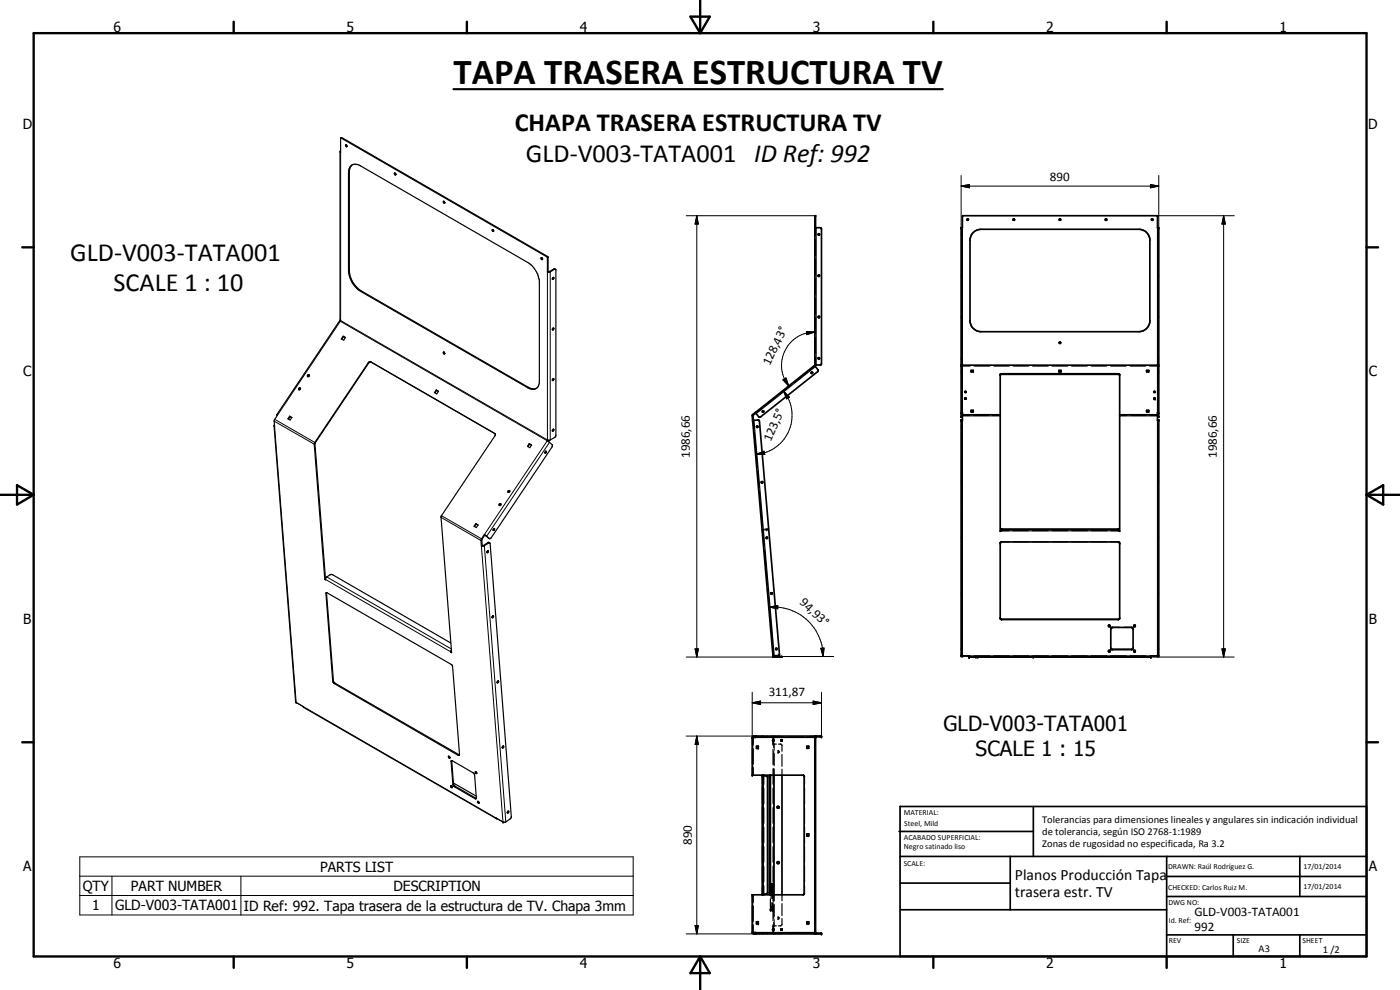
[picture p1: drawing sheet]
<svg xmlns="http://www.w3.org/2000/svg" width="420mm" height="297mm" viewBox="0 0 420 297" stroke-linecap="round" stroke-linejoin="round" font-family="sans-serif">
<g fill="#000">
<circle cx="244.5" cy="68.3" r=".25"/>
<circle cx="288.4" cy="68.3" r=".25"/>
<circle cx="347.8" cy="68.3" r=".25"/>
<circle cx="244.5" cy="109.5" r=".25"/>
<circle cx="288.4" cy="109.5" r=".25"/>
<circle cx="288.7" cy="109.9" r=".18"/>
<circle cx="346.6" cy="119.8" r=".18"/>
<circle cx="347.5" cy="109.9" r=".18"/>
<circle cx="347.8" cy="109.5" r=".25"/>
<circle cx="225.9" cy="126.2" r=".25"/>
<circle cx="288.4" cy="126.1" r=".25"/>
<circle cx="347.5" cy="126.1" r=".25"/>
<circle cx="347.8" cy="126.1" r=".25"/>
<circle cx="228.9" cy="159.2" r=".18"/>
<circle cx="230.1" cy="158.7" r=".18"/>
<circle cx="230.1" cy="159" r=".18"/>
<circle cx="300.4" cy="158.7" r=".25"/>
<circle cx="300.4" cy="159" r=".18"/>
<circle cx="300.6" cy="158.9" r=".18"/>
<circle cx="335.6" cy="158.9" r=".18"/>
<circle cx="335.8" cy="158.7" r=".25"/>
<circle cx="335.8" cy="159" r=".18"/>
<circle cx="300.2" cy="163" r=".18"/>
<circle cx="336" cy="163" r=".18"/>
<circle cx="232" cy="196.8" r=".25"/>
<circle cx="288.4" cy="196.8" r=".25"/>
<circle cx="288.8" cy="196.8" r=".25"/>
<circle cx="290.9" cy="197" r=".18"/>
<circle cx="290.9" cy="197.1" r=".25"/>
<circle cx="291.1" cy="197" r=".18"/>
<circle cx="292.9" cy="197" r=".18"/>
<circle cx="292.9" cy="197.1" r=".25"/>
<circle cx="293.4" cy="197" r=".18"/>
<circle cx="293.4" cy="197.1" r=".25"/>
<circle cx="300.6" cy="185.8" r=".18"/>
<circle cx="310.1" cy="197.1" r=".25"/>
<circle cx="310.1" cy="197" r=".18"/>
<circle cx="332.7" cy="195.3" r=".18"/>
<circle cx="332.7" cy="187.7" r=".18"/>
<circle cx="332.8" cy="187.6" r=".18"/>
<circle cx="332.8" cy="195.2" r=".18"/>
<circle cx="333" cy="195.2" r=".18"/>
<circle cx="333" cy="187.6" r=".18"/>
<circle cx="333.1" cy="195.3" r=".18"/>
<circle cx="333.1" cy="187.7" r=".18"/>
<circle cx="333.4" cy="188.6" r=".18"/>
<circle cx="333.8" cy="194.9" r=".18"/>
<circle cx="335.6" cy="185.8" r=".18"/>
<circle cx="339.6" cy="194.9" r=".18"/>
<circle cx="340.1" cy="188.6" r=".18"/>
<circle cx="340.3" cy="195.3" r=".18"/>
<circle cx="340.3" cy="187.7" r=".18"/>
<circle cx="340.4" cy="187.6" r=".18"/>
<circle cx="340.4" cy="195.2" r=".18"/>
<circle cx="340.7" cy="195.3" r=".18"/>
<circle cx="340.7" cy="187.7" r=".18"/>
<circle cx="345.1" cy="197" r=".18"/>
<circle cx="345.4" cy="197.1" r=".25"/>
<circle cx="347.4" cy="196.8" r=".25"/>
<circle cx="347.5" cy="196.8" r=".18"/>
<circle cx="347.8" cy="196.8" r=".25"/>
<circle cx="88.9" cy="210.8" r=".18"/>
<circle cx="225.8" cy="232.6" r=".25"/>
<circle cx="225.8" cy="221.3" r=".25"/>
<circle cx="227.5" cy="224.5" r=".18"/>
<circle cx="227.5" cy="223.9" r=".18"/>
<circle cx="228.8" cy="232.8" r=".25"/>
<circle cx="232.2" cy="223.3" r=".18"/>
<circle cx="232.3" cy="221.1" r=".18"/>
<circle cx="244.5" cy="221.3" r=".25"/>
<circle cx="244.8" cy="221.3" r=".25"/>
<circle cx="246.5" cy="220.9" r=".25"/>
<circle cx="246.5" cy="221.1" r=".25"/>
<circle cx="150.9" cy="246.6" r=".18"/>
<circle cx="225.8" cy="268.5" r=".25"/>
<circle cx="225.8" cy="279.8" r=".25"/>
<circle cx="227.5" cy="276.6" r=".18"/>
<circle cx="227.5" cy="277.2" r=".18"/>
<circle cx="228.8" cy="268.3" r=".25"/>
<circle cx="229" cy="268.2" r=".18"/>
<circle cx="231.2" cy="273.1" r=".18"/>
<circle cx="231.2" cy="266.1" r=".18"/>
<circle cx="231.4" cy="273.1" r=".18"/>
<circle cx="231.5" cy="265.8" r=".25"/>
<circle cx="231.8" cy="273.1" r=".18"/>
<circle cx="232" cy="265.8" r=".25"/>
<circle cx="232.1" cy="273.1" r=".18"/>
<circle cx="232.2" cy="277.8" r=".18"/>
<circle cx="232.3" cy="280" r=".18"/>
<circle cx="244.5" cy="279.8" r=".25"/>
<circle cx="244.8" cy="279.8" r=".25"/>
<circle cx="246.5" cy="280" r=".25"/>
<circle cx="246.5" cy="280.2" r=".25"/>
</g>
<g fill="none" stroke="#000" stroke-width=".35">
<path d="M102.1 45.6l.1 .1 .2-4.3 61.8 35.7 .1 4.5M102.2 45.3l-.1 .1v50.6l.1 .2-.1 .2-.2-.1-18.9 28.2M102.3 41.4l.3-.1 61.8 35.7M103.9 43.5l.3 .4M103.9 43.5l-.2 .2 .3 .3 .2-.1M105.5 49.6l-.7 1.6v30.3a7.8 7.8 0 0 0 3.6 5.7l50.2 29 1.5 .5 .6-.1M105.5 49.6l-.7 1-.2 1.2v29.4a7.9 7.9 0 0 0 3.6 6.2l50.2 28.9 1.4 .5 .9-.2M105.5 49.6a2.48 2.48 0 0 1 2.7 .1l50.2 29a7.8 7.8 0 0 1 3.4 5.2l.1 30.8-.5 1.4-.7 .5M105.7 49.4l-.2 .2M118.6 51.9l.2 .5M118.6 51.9l-.2 .1v.4h.4M133.3 60.4l.2 .4"/>
<path d="M133.3 60.4l-.3 .3 .3 .3 .2-.2M147.9 68.9l.3 .4M147.9 68.9l-.2 .1 .1 .3h.4M162.6 77.3l.2 .5M162.6 77.3l-.2 .3 .2 .3 .2-.1M164.4 77h.1M164.4 77l.1 4.4M244.5 64.9h.3M244.5 68.8h.3M244.5 66.1h.3M244.5 65.7h.3M244.8 68.3v2.4"/>
<path d="M244.8 71.9v4.7M244.8 77.8v4.7M244.9 68.3v41.2M288.4 70.1h.1M288.4 70.5h.1M288.6 70.1h.1M288.6 70.5h.1M288.6 68.3v2.4M288.6 71.9v4.7M288.6 77.8v4.7M288.8 68.3v41.2h58.6v-41.2M347.5 68.3v2.4"/>
<path d="M347.5 71.9v4.7M347.5 77.8v4.7M347.5 70.1h.3M347.5 70.5h.3M164.3 81.6l.7 .1 1.4-.9 .4 .1v49.8l-.2 .5-1.6 .9h-.5M164.5 81.4l-.2 .2M165.9 98.6l.3-.1a.33 .33 0 0 1-.1 .4 .33 .33 0 0 1-.3 0zM165.9 83.3l.3 .1-.2 .4h-.2zM166 83.2l-.2 .5M166 98.4l-.2 .4M166.7 80.8l-.3-.2-1.7 .9-.2-.1M244.5 99.5h.3"/>
<path d="M244.8 83.6v4.7M244.8 89.5v4.7M244.8 95.4v4.7M288.4 94.9h.1M288.4 95.3h.1M288.4 82.5h.1M288.4 82.9h.1M288.6 95.3v4.8M288.6 94.9h.1M288.6 82.5h.1M288.6 82.9h.1M288.6 83.6v4.7"/>
<path d="M288.6 89.5v4.7M347.5 83.6v4.7M347.5 89.5v4.7M347.5 94.9h.3M347.5 82.5h.3M347.5 82.9h.3M347.8 95.3l-.3 .1v4.7M89.7 116.5l.4-.1v.4a.27 .27 0 0 1-.4 .1 .27 .27 0 0 1 0-.4zM90.2 116.5l-.5 .2v.3M92.8 112.5l-.2-.1-.3 .2 .1 .4M92.8 112.5l-.1 .4-.3 .1M92.8 112.5l-.3 .1-.1 .4"/>
<path d="M103 100.9l-.6 .8 .8 .4 .5-.8M103 100.9l.7 .4M103 100.9l.1 .1M103.1 101l.6 .3M103.1 101l-.5 .8M111.4 108.7h-.5l-.3 .2-16.1 24.2 3.2 40.6-.2 .2M130.9 117l.7 .4-.5 .8-.7-.4zM130.9 117l.2 .1M131.1 117.1l.5 .3M131.1 117.1l-.6 .8M133 105.7h.3l.2 .5h-.3zM133.3 105.7l.2 .4"/>
<path d="M165.9 113.7l.2-.1a.33 .33 0 0 1 .1 .4 .33 .33 0 0 1-.4 .1zM166 113.6l-.2 .4M231.8 119.7h.1M231.9 119.8h.1M232.2 119.4l.1 .1M233 119l-3.5 2.8M234.3 117.7l.2 .2M234.7 117.4l.1 .2M237.5 115.5l-3.6 2.8M241.3 112.1l.1 .1M241.4 112.3h.1M241.9 111.9l-3.5 2.9"/>
<path d="M242.1 111.5h.1M242.3 111.6v.1M244.5 103h.3M244.5 102.6h.3M244.6 109.9l-1.8 1.4-.2-.2M244.7 110l-17.8 14.1M244.8 101.3v4.7M244.8 107.2v2.3M288.4 111.6h.1M288.4 107.3h.1M288.4 107.7h.1M288.4 112.1h.1"/>
<path d="M288.6 111.6h.1M288.6 107.3h.1M288.6 107.7h.1M288.6 112.1h.1M288.6 101.3v4.7M288.6 107.2v2.3M288.6 114.2v5.7M288.7 109.9l-.1 2.9M288.7 109.9h.1M289.5 117.6l.1 .3M289.5 119.5l.1 .3M289.5 117.6v.1"/>
<path d="M289.6 119.6l-.1 .1M289.6 119.8h.1M289.9 117.6l.1 .1M289.9 119.6l.1 .1M290 117.7l-.2 .2M290 117.6v.1M290 119.5v.2M290 119.7l-.2 .1M291.5 111.7h.2M291.5 111.5h.1M291.5 111.6v.1M291.9 111.7h.2"/>
<path d="M292.1 111.5h.1M292.1 111.6v.1M300.6 112.1v.2M317.8 111.7h.2M317.8 111.5h.1M317.8 111.6v.1M318.2 111.7h.2M318.4 111.5h.1M318.4 111.6v.1M335.6 112.1v.2M344.1 111.7h.2M344.1 111.5h.1"/>
<path d="M344.1 111.6v.1M344.5 111.7h.3M344.8 111.5h.1M344.8 111.6v.1M346.2 117.7l.2 .2M346.2 117.6v.1M346.3 117.6l-.1 .1M346.3 119.5v.3M346.3 119.8h.1M346.7 119.5l-.1 .3M346.7 117.6v.1M346.7 117.7l-.1 .2"/>
<path d="M347.4 109.9h.1M347.5 101.3v4.7M347.5 107.2v2.3M347.5 109.9v2.9M347.5 114.2v5.7M347.5 111.6h.3M347.5 107.3h.3M347.5 107.7h.3M347.5 112.1h.3M82.2 127.7l6.5 82.9 2.4 1.7 57.9 33.3M82.4 127.5l-.2 .2M83 124.5l.2 .1"/>
<path d="M83 124.5h.1M83.1 124.5l.2 .1-1 1.5 .1 1.9-.2-.3M86.9 124.9l-.5 .7 .7 .4 .5-.7M86.9 124.9l.7 .4M86.9 124.9l.2 .1M87.1 125l-.5 .8M87.1 125l.5 .3M148.5 130v.1M148.5 130.1v.7l-16.1 24.2 3.1 40.8-.2-.1M148.6 130.1l-37.3-21.5-.7 .1-16.3 24.4 3.2 40.8M158.8 133.1l-.5 .8 .7 .4 .5-.8M158.8 133.1l.7 .4"/>
<path d="M158.8 133.1l.2 .2M159 133.3l.5 .3M159 133.3l-.6 .7M163.8 135.4l-.3 .4M163.8 135.4h.2v.3l-.3 .3-.2-.2M164.4 132.3l1.4 1.2-.2 .7-18.2 27.1-.5 .3M164.5 132.1l-.2-.1 .1 .3M164.5 132.1l-.1 .2M165.9 128.9h.3l-.3 .5-.1-.1zM166 128.8l-.2 .4M226.1 126.1l.2 2.4M226.3 126.1l6.1 70.7"/>
<path d="M226.4 129.7l.4 4.7M226.9 135.6l.4 4.7M227 123.5l.1 .1M227.1 123.6v.1M227.5 123.1v.1M227.6 123.2l.1 .1M228.6 122.6l-1.8 1.4M288.4 126h.2M288.4 125h.2M288.4 123.7h.1M288.4 127.8h.1M288.4 128.3h.1"/>
<path d="M288.4 123.2h.1M288.6 123.7h.1M288.6 127.8h.1M288.6 128.3h.1M288.6 123.2h.1M288.6 121.3v2.8M288.6 126.1v2.3M288.6 129.7v4.7M288.6 135.6v4.7M288.8 123.8v-14.2h58.6v14.2M288.8 126.2v70.6M288.8 124.8h11.4"/>
<path d="M288.8 124.4h11.4M291.5 123.5l.2 .2M292.1 123.5l-.2 .2M336 124.8h11.4M336 124.4h11.4M344.1 123.5l.2 .2M344.8 123.5l-.3 .2M347.4 126.2v70.6h-58.8v-2.3M347.5 121.3v2.8M347.5 126.1v2.3M347.5 129.7v4.7M347.5 135.6v4.7"/>
<path d="M347.5 126h.3M347.5 125h.3M347.5 123.7h.3M347.5 127.8h.3M347.5 128.3h.3M347.5 123.2h.3M142.8 157.1l-.5 .8 .6 .4 .6-.8M142.8 157.1l.7 .4M142.8 157.1l.1 .1M142.9 157.2l-.5 .8M142.9 157.2l.6 .3M148.2 158.7l.2-.1 .1 .2-.4 .4z"/>
<path d="M148.2 158.6l-.2 .4M149.9 151.2h.4l-.1 .5-.4-.1zM150.3 151.3l-.4 .4M152.6 147.2l.4 .1-.1 .3a.29 .29 0 0 1-.4 .1 .29 .29 0 0 1 .1-.5zM153 147.3l-.4 .2v.2M227.4 141.4l.4 4.8M227.9 147.3l.4 4.7M228.4 153.2l.4 4.7M228.8 159v.3M228.8 159.4h.1M228.9 159.4h.1M228.9 159.1l.4 4.7"/>
<path d="M228.9 159.2v.1M229.4 159l-.4 .1M229.4 158.8l-.5 .1M230.1 158.7l-.4 .1M230.1 159h-.4M230.2 158.7h.2M230.4 158.9h-.2M230.4 158.7v.1M288.4 144.5h.1M288.4 144.9h.1M288.6 144.5h.1M288.6 144.9h.1"/>
<path d="M288.6 141.4v4.7M288.6 147.3v4.7M288.6 153.2v4.7M288.6 159.1v4.7M300.4 158.8h35.4M300.4 159.3h35.4M300.5 158.9l-.1 .1M300.6 158.9h2.5M304.2 158.9h4.7M310 158.9h4.7M315.8 158.9h4.6M321.6 158.9h4.6"/>
<path d="M327.4 158.9h4.6M333.2 158.9h2.4M335.7 158.9l.1 .1M347.5 141.4v4.7M347.5 147.3v4.7M347.5 153.2v4.7M347.5 159.1v4.7M347.5 144.5h.3M347.5 144.9h.3M97.5 173.9l.2 .1 .1-.6 1.2-.9h.9l35.4 20.4M97.9 177.8l37.8 21.8 2.1 27h-.3l-37.4-21.7-.2-.5zM98 177.8l2.1 26.5 .2 .5 37.6 21.7"/>
<path d="M144.7 163.7l-.2 .1M145.5 160.5l-.1-.1-1.1 1.7 .2 1.7M145.5 160.5l-.9 1.3 .1 1.9M145.5 160.5l1.4 1.1M145.6 160.6l1.3 1M146.4 165.3l.2 .1a.28 .28 0 0 1-.1 .3 .28 .28 0 0 1-.4 0M146.4 165.3l-.3 .4M147 162.9l6.4 82.1-.3 .7-1.6 1-.6-.1-2.1-1.2 .1 .2M147 162.9l-1.8 .9h-.7M147 162.9l-.5-.2-1.4 1h-.4M229 162.6h.1M229.2 162.6h-.1"/>
<path d="M229.4 165l.4 4.7M229.9 170.9l.4 4.7M230.5 176.8l.3 4.7M288.4 177.8h.1M288.4 178.3h.1M288.4 161.2h.1M288.4 161.6h.1M288.6 177.8h.1M288.6 178.3h.1M288.6 161.2h.1M288.6 161.6h.1M288.6 165v4.7"/>
<path d="M288.6 170.9v4.7M288.6 176.7v4.8M300.2 162.8v.2M302.9 162.6h-2.5M304.1 162.6h4.7M309.9 162.6h4.7M315.8 162.6h4.7M321.6 162.6h4.7M327.4 162.6h4.7M333.3 162.6h2.5M336 162.8v.2M347.5 165v4.7"/>
<path d="M347.5 170.9v4.7M347.5 176.7v4.8M347.5 177.8h.3M347.5 178.3h.3M347.5 161.2h.3M347.5 161.6h.3M135.5 195.1l-.2 .6M135.5 195.6l-.2 .1M147.9 184.8l-.3 .4M147.9 184.8h.2v.3l-.3 .3-.2-.2M231 182.7l.3 4.7M231 185.8h.1"/>
<path d="M231.2 187.6h.1M231.2 185.8h.1M231.3 187.5h.1M231.4 188.2l-.2 .1M231.4 188h-.2M231.5 188.6l.3 4.7M231.8 194.9h.1M231.8 195.1h.1M231.8 195.6h.1M231.9 194.9h.1M232 195.1h.1M232 194.4l.2 2.4"/>
<path d="M232.1 195.5l-.1 .1M233.2 197h.1M233.2 197.1h.1M233.8 197h.1M233.8 197.1h.1M234.3 197v.1M288.4 194.5h.1M288.4 194.9h.1M288.6 194.9h.1M288.6 182.6v4.8M288.6 188.5v4.8M290.9 197h.1"/>
<path d="M290.9 197.1h54.5M291.1 197h2.5M292.9 197h.1M292.9 197.1h.1M293.4 197h.1M293.4 197.1h.1M294.8 197h4.8M300.8 197h4.8M306.8 197h4.8M309.5 197h.1M309.5 197.1h.1M310.1 197h.1"/>
<path d="M310.1 197.1h.1M312.7 197h4.8M318.7 197h4.8M324.7 197h4.8M326.1 197h.1M326.1 197.1h.1M326.7 197h.1M326.7 197.1h.1M330.7 197h4.7M332.8 187.6l-.1 .1M332.8 195.2l-.1 .1M333 187.6l.1 .1"/>
<path d="M333 195.2l.1 .1M333.4 188.4v.2M336.1 188.2l-2.5 .1M336.6 197h4.8M337.3 188.2l2.5 .1M340 188.4l.1 .2M340.4 195.2l-.1 .1M340.4 187.6l-.1 .1M340.6 195.2h.1M340.6 187.6h.1M340.6 195.2l.1 .1M340.6 187.6l.1 .1"/>
<path d="M342.6 197h2.5M342.7 197h.1M342.7 197.1h.1M343.4 197h.1M343.4 197.1h.1M345.2 197h.2M347.5 196.8h.1M347.5 182.6v4.8M347.5 188.5v4.8M347.5 194.9h.3M347.8 194.5l-.3-.1v2.4M149.4 204.3l-.2 .5"/>
<path d="M149.4 204.3l-.2 .4M149.4 204.3h.2v.3l-.3 .3-.1-.2M134.8 226.9l.2 .3M134.8 226.9l-.2 .1 .1 .3 .3 .2v-.3M134.8 226.9l.2 .4M135.3 235.8h-.1M135.3 235.8h.2M135.4 228.3h.4l6.4 3.8 .2 .5 .5 7h-.3l-6.5-3.8zM135.5 235.8l.2 .3-.1 .2-.4-.5M135.5 235.8l.2 .4M135.6 228.2l.5 7 .2 .5 6.6 3.9M136.1 234.9l6.8 4"/>
<path d="M142.8 231.6l.3 .3M142.8 231.6a.28 .28 0 0 0-.1 .4 .28 .28 0 0 0 .4 .1v-.2M150.9 223.9l-.2 .4M150.9 223.9h.3v.3l-.3 .3-.2-.2M225.9 221.3v11.3M226 221.3v2.2M226 224.7v4.5M226 230.3v2.3M226.7 221.3h17.8v58.5h-17.8M226.7 221.1h.1M226.9 221.1h2.4M226.9 221.1l-.1 .2"/>
<path d="M226.9 221.1h.1M227 220.9h.1M227 221v.1M227.5 220.9h.1M227.5 221v.1M227.6 224.5h.1M227.6 223.9h.1M227.7 223.9v.2M227.7 224.3v.2M228.5 220.9h.1M228.5 221v.1M228.8 220.9h.1"/>
<path d="M228.8 221v.1M228.9 220.9h.1M228.9 221v.1M228.9 232.8v2.4M228.9 236.3v4.7M229 232.8v2.5M229 236.5v4.7M229.1 232.6l-.1 .1M229.1 232.8v35.5M229.2 220.9h.1M229.2 221v.1M229.2 232.8h.1"/>
<path d="M229.2 232.9v2.4M229.2 236.5v4.7M229.9 220.9h.1M229.9 221v.1M230.3 220.9h.1M230.3 221v.1M230.4 233.2h.1M230.5 221.1h4.7M231 233h.2M231.3 220.9h.1M231.3 221v.1M231.8 220.9h.1"/>
<path d="M231.8 221v.1M232 222.6v.7h.2v-.4M232.1 221.1l-.1 .8 .3 .1M232.2 221.1v.4M232.2 221.8v.8M232.2 232.6v35.9M232.2 220.9h.1M232.3 223.3h.7M232.3 222.3l-.3 .1M232.4 232.6v35.9M232.4 220.9h-.2M232.4 221.1h-.1"/>
<path d="M232.8 220.9h.1M232.8 221v.1M233.2 220.9h.1M233.2 221v.1M233.4 225.3a.3 .3 0 0 1 .4 .3 .3 .3 0 0 1-.4 .2M233.6 223.3h.9M233.9 220.9h.1M233.9 221v.1M234.5 221.9h.1M234.6 223.4l.1 2M234.6 221.9l.2 .1M234.6 221.9v.1"/>
<path d="M234.7 226.4v3.5M234.7 230.8v1.8M234.7 222.3l-.2 .1M234.8 222.3h-.1M236.4 221.1h4.8M241 232.6l.3 .1M241.4 232.8l.1 2.5M241.5 236.5v4.7M242.3 221.1h2.5M242.6 223.9l.2 .2M242.8 224.3l-.2 .2M243.4 220.9h.1"/>
<path d="M243.4 221v.1M243.9 220.9h.1M243.9 221v.1M244.5 221.4h.3M244.5 223.5h.3M244.5 236.9h.3M244.5 236.5h.3M244.5 223.1h.3M244.5 222.6h.3M244.6 221.1h.1M244.6 221.1v.2M244.7 220.9h.1"/>
<path d="M244.7 221.1h.1M244.9 221.1h.1M245.5 220.9h.1M245.5 221v.1M245.6 220.9h.1M245.6 221v.1M245.9 220.9h.1M245.9 221v.1M246.2 220.9v.2M143.5 240.5l.3 .4M143.5 240.5h-.2v.2l.3 .3 .2-.1M143.5 240.5l.3 .3"/>
<path d="M148.9 245.6h.3M152.5 243.4l-.3 .4M152.5 243.4h.2v.3l-.3 .3-.2-.2M228.9 242.2v4.8M228.9 248.2v4.7M228.9 254v4.8M228.9 260v4.7M229 242.4v4.6M229 248.2v4.7M229 254v4.7M229 259.9v4.6M229.2 242.4v4.6"/>
<path d="M229.2 248.2v4.7M229.2 254v4.7M229.2 259.9v4.6M241.5 242.4v4.6M241.5 248.2v4.7M241.5 254v4.7M241.5 259.9v4.6M242.6 250.2l.2 .2M242.8 250.6l-.2 .2M244.5 250.7h.3M244.5 250.3h.3M225.9 268.5v11.3"/>
<path d="M226 268.5v2.2M226 271.9v4.5M226 277.5v2.3M226.7 280h.1M226.8 279.8l.1 .1M226.9 280h2.4M227 280h.1M227.5 280h.1M227.6 277.2h.1M227.6 276.6h.1M227.7 276.6v.1M227.7 277v.2"/>
<path d="M228.5 280h.1M228.8 280h.1M228.9 280h.1M228.9 265.9v2.4M229 268.4l.1 .1M229 265.7v2.5M229.2 265.7v2.6M229.2 280h.1M229.9 280h.1M230.3 280h.1M230.4 267.8h.1M230.5 280h4.7"/>
<path d="M231 268.1h.2M231.2 265.1v.1M231.2 265.5v.1M231.2 266.1v2.4M231.2 269.7v2.5M231.2 272.7v.1M231.2 272.7v.3M231.2 265.1v.5M231.2 265.6h.1M231.2 265.1h.1M231.2 272.7h.1M231.3 272.3v.2"/>
<path d="M231.3 272.5h.1M231.3 265.8v.1M231.3 265.6h.1M231.3 265.1h.1M231.3 272.7h.1M231.3 280h.1M231.4 272.7l-.1 .4M231.4 272.7v.1M231.4 273v.1M231.4 268.5v1.2M231.4 270.8v1.4M231.4 272.3l.1 .1"/>
<path d="M231.4 265.8h.1M231.5 272.4l.1 .1M231.8 268.5v1.2M231.8 270.8v1.4M231.8 272.3v.1M231.8 280h.1M231.8 272.4v.1M231.8 266.2h.2M231.8 272.7h.3v.4h-.3zM232 272.3l-.2 .2M232 279.1l.1 .9M232 268.5v1.2"/>
<path d="M232 270.8v1.4M232 278.7h.1M232.1 265.1h-.3v.5h.3M232.1 278.7l.2 .1M232.2 278.1v-.3h-.2v.7M232.2 278.5v.8M232.2 279.5v.4M232.3 277.8h.7M232.3 279l-.3 .1M232.8 280h.1M233.2 280h.1M233.4 275.2a.3 .3 0 0 1 .4 .3 .3 .3 0 0 1-.4 .2"/>
<path d="M233.9 280h.1M234.5 277.7l-.9 .1M234.5 278.7h.2M234.7 275.6l-.1 2M234.7 268.5v1.8M234.7 271.1v3.6M234.7 278.7l.1 .1M234.8 279l-.3 .1M236.4 280h4.8M241.3 268.4l-.3 .1M241.5 265.7l-.1 2.5M242.3 280h2.5"/>
<path d="M242.6 276.6l.2 .1M242.8 277l-.2 .2M243.4 280h.1M243.9 280h.1M244.5 279.7h.3M244.5 277.5h.3M244.5 264.6h.3M244.5 264.2h.3M244.5 278.4h.3M244.5 278h.3M244.6 279.8v.1M244.6 280h.1"/>
<path d="M244.9 280h.1M245.5 280h.1M245.6 280h.1M245.9 280h.1M246.2 280v.2M227 280.1v.1M227.5 280.1v.1M228.5 280.1v.1M228.8 280.1v.1M228.9 280.1v.1M229.2 280.1v.1M229.9 280.1v.1"/>
<path d="M230.3 280.1v.1M231.3 280.1v.1M231.8 280.1v.1M232.2 280.1v.1M232.2 280.2h.2M232.8 280.1v.1M233.2 280.1v.1M233.9 280.1v.1M243.4 280.1v.1M243.9 280.1v.1M244.7 280.1v.1M245.5 280.1v.1"/>
<path d="M245.6 280.1v.1M245.9 280.1v.1"/>
</g>
<g fill="none" stroke="#000" stroke-width=".3">
<path d="M102.2 45.7v50.5l62.1 35.8v-50.4M102.6 41.3l-.2 .1M104.8 51.6l-.2 .2M288.4 55.8l2.5-.4v.9zM288.4 55.8h59.4M288.4 52.7v15.6M345.3 55.4l2.5 .4-2.5 .5zM347.8 52.7v16h-.3M164.4 77l-.2 .1M164.5 77.2l-.2 .1M205.9 64.7h38.6M209.1 64.7l.5 2.5h-1z"/>
<path d="M209.1 64.7v132.4M244.5 72.1h.3M288.4 68.7h.1M288.6 68.7h.1M347.2 64.7h23.2M367.2 64.7l.5 2.5h-1zM367.2 64.7v132.4M104.8 81.1l-.2 .1M108.4 87.2l-.2 .2M165.1 81.6v50.4M166.2 80.7l.2 .1M242 99.4l2.5 .2-2.4 .8z"/>
<path d="M244.5 96.2h.3M244.5 99.6a10 10 0 0 0-6.4 2.4 10.1 10.1 0 0 0-2.7 11.7l1.3 2.1M110.5 108.8l.1 .1M111.3 108.6l.1 .1M158.6 116.2l-.2 .1M235 114l.9-.6 .8 2.4zM235.2 117.3l1.7 1.9-.8 .5zM235.2 117.3a11.4 11.4 0 0 1 2.5 7.6 11.7 11.7 0 0 1-8.3 11l-2.4 .4M241 112.4h.1M241.1 112.5l.1 .1M288.4 110.9h.1M288.4 111.5h.1"/>
<path d="M288.4 109.1h.1M288.4 110h.1M288.6 110.9h.1M288.6 111.5h.1M288.6 109.1h.1M288.6 110h.1M288.8 109.9h2.4M292.3 109.9h4.7M298.2 109.9h4.7M304.1 109.9h4.6M309.9 109.9h4.7M315.8 109.9h4.7"/>
<path d="M321.6 109.9h4.7M327.5 109.9h4.6M333.3 109.9h4.7M339.2 109.9h4.7M345 109.9h2.4M347.5 110.9h.3M347.5 111.5h.3M347.5 109.1h.3M347.5 110h.3M82.3 126.4l12 6.9M82.4 128l6.5 82.8 62 35.8-6.4-82.8M82.5 125.8l12 7"/>
<path d="M83.3 124.6l18.8-28.2 62.1 35.8-18.8 28.2M148.5 130v.1M164.9 132.7l-18.9 28.2M227 136.3l2.3-.9 .2 1zM288.4 126.4h.1M288.4 125.1h.1M288.6 126.4h.1M288.6 125.1h.1M288.8 124.7h2.3M288.8 124.6h2.3M292.3 124.7h4.4M292.3 124.6h4.4"/>
<path d="M297.9 124.7h2.3M297.9 124.6h2.3M336 124.7h2.3M336 124.6h2.3M339.4 124.7h4.5M339.4 124.6h4.5M345.1 124.7h2.3M345.1 124.6h2.3M347.5 126.4h.3M347.5 125.1h.3M132.4 155.2l11.9 7M132.5 154.7l12 7"/>
<path d="M228.8 159.3h.1M228.9 159.3h.1M229.9 158.7v.1M230 158.9v.1M300.4 159h2.3M300.4 159.3h2.3M300.8 158.7v.1M300.8 158.9h.1M303.9 159h4.7M303.9 159.3h4.7M309.8 159h4.8M309.8 159.3h4.8"/>
<path d="M315.8 159h4.7M315.8 159.3h4.7M321.6 159h4.8M321.6 159.3h4.8M327.6 159h4.7M327.6 159.3h4.7M333.4 159h2.4M333.4 159.3h2.4M335.4 158.7v.1M335.4 158.9h.1M97.7 173.9l37.6 21.7 .2-.1M98 178l-.2 .1"/>
<path d="M98.1 173.1l37.3 21.6M145.4 163.7l6.4 82.9M146.4 162.8l.2 .1M146.6 161.5l.2 .1M229.1 163h.2M300.6 162.6h.1M335.6 162.6h.1M205.9 197.1h26.5M208.6 194.7h1l-.5 2.4zM230.9 182.2l2.5-.5v1zM230.9 182.2a14.9 14.9 0 0 1 16.1 14.8M231 185.5h.1"/>
<path d="M231.1 185.4h.1M231.3 188.6h.1M231.4 188.6h.1M231.8 194.5h.1M231.9 194.5h.1M234.3 197h15.9M246.3 194.5l1-.1-.3 2.6zM288.4 196.8h.1M288.4 196.3h.1M288.4 196.7h.1M288.6 196.8h.1M288.6 196.3h.1"/>
<path d="M288.6 196.7h.1M288.8 196.8h2.4M290.9 197h2.1M291.2 197h.1M291.2 197.1h.1M292.3 196.8h4.7M294.1 197h4.4M298.2 196.8h4.7M299.5 197h4.4M304.1 196.8h4.6M305 197h4.4M309.9 196.8h4.7"/>
<path d="M310.5 197h4.3M315.8 196.8h4.7M315.9 197h4.4M321.4 197h4.3M321.6 196.8h4.7M326.8 197h4.4M327.5 196.8h4.6M332.3 197h4.3M333.3 196.8h4.7M333.8 188.2h.1M337.7 197h4.4M339.2 196.8h4.7"/>
<path d="M339.6 188.2h.1M343.2 197h2.2M345 197h.1M345 197.1h25.4M345 196.8h2.4M347.5 196.8h.3M347.5 196.3h.3M347.5 196.7h.3M366.7 194.7h1l-.5 2.4zM100.1 204.3l-.2 .1M100.5 205l-.2 .1M225.8 210.9l2.4-.5v1z"/>
<path d="M225.8 207.7v15.8M225.8 210.9h20.7M244 210.4l2.5 .5-2.5 .5zM246.5 207.7v13.2M135.6 228.3l-.2 .2M136.1 235.2l-.2 .1M136.6 235.9l-.3 .2M137.7 226.4l-.2 .2M142.8 239.5l-.2 .1M205.9 220.9h21M209.1 220.9l.5 2.5h-1zM209.1 220.9v59.3"/>
<path d="M225.8 224.7v4.5M225.8 230.3v2.3M226 221.3v2.2M226 224.7v4.5M226 230.3v2.3M227.5 220.9h.1M227.5 221v.1M227.7 220.9h.1M227.7 221v.1M227.9 220.9h.1M227.9 221v.1M228.2 220.9h.1"/>
<path d="M228.2 221v.1M228.8 232.8v2.4M228.8 236.3v4.7M228.9 232.8v2.4M228.9 236.3v4.7M229 233h.2M229.1 232.8v2.4M229.1 236.3v4.7M232 221.3v2.3M232 224.8v4.6M232 230.6v4.7M232 236.5v4.7"/>
<path d="M232.2 221.3v.2M232.2 221.8v.2M232.2 222.2v2.1M232.2 225.3v4.2M232.2 230.5v2.1M232.4 220.9h.1M232.4 221v.1M232.4 223.3v1.8M232.4 226.1v3.7M232.4 230.7v1.9M233.6 220.9h.1M233.6 221v.1"/>
<path d="M233.9 220.9h.1M233.9 221v.1M241.3 233h.2M244.5 226.9h.3M244.6 221.3v2.3M244.6 224.8v4.6M244.6 230.6v4.7M244.6 236.5v4.7M244.7 220.9v.2M244.9 220.9h.1M244.9 221v.1M245.4 220.9h.1"/>
<path d="M245.4 221v.1M23.9 257.1h166.1v17.4h-166.1zM228.8 242.2v4.8M228.8 248.2v4.7M228.8 254v4.8M228.8 260v4.7M228.9 242.2v4.8M228.9 248.2v4.7M228.9 254v4.8M228.9 260v4.7M229.1 242.2v4.8M229.1 248.2v4.7"/>
<path d="M229.1 254v4.8M229.1 260v4.7M232 242.3v4.7M232 248.2v4.7M232 254v4.7M232 259.9v4.7M244.6 242.3v4.7M244.6 248.2v4.7M244.6 254v4.7M244.6 259.9v4.7M23.9 262.9h166.1M23.9 268.7h166.1"/>
<path d="M33.6 262.9v11.6M72.3 262.9v11.6M208.6 277.7h1l-.5 2.5zM225.8 268.5v2.2M225.8 271.9v4.5M225.8 277.5v2.3M226 268.5v2.2M226 271.9v4.5M226 277.5v2.3M227.5 280h.1M227.7 280h.1M227.9 280h.1"/>
<path d="M228.2 280h.1M228.8 265.9v2.4M228.9 265.9v2.4M229 268.1h.2M229.1 265.9v2.4M231.2 272.1h.2M231.2 266.2h.2M231.8 272.1h.1M231.9 272.1h.1M232 265.7v4.7M232 271.6v4.7M232 277.5v2.3"/>
<path d="M232.2 268.5v2M232.2 271.6v4.1M232.2 276.7v2.1M232.2 279v.3M232.2 279.5v.3M232.4 268.5v1.8M232.4 271.3v3.7M232.4 275.9v1.9M232.4 280h.1M233.6 280h.1M233.9 280h.1M241.3 268.1h.2"/>
<path d="M244.5 274.2h.3M244.6 265.7v4.7M244.6 271.6v4.7M244.6 277.5v2.3M244.7 280v.1M244.9 280h.1M245.4 280h.1M205.9 280.2h21M227.5 280.1v.1M227.7 280.1v.1M227.9 280.1v.1M228.2 280.1v.1"/>
<path d="M232.4 280.1v.1M233.6 280.1v.1M233.9 280.1v.1M244.9 280.1v.1M245.4 280.1v.1"/>
</g>
<g fill="none" stroke="#000" stroke-width=".51">
<path d="M244.5 68.3h1.7l.3 .3v40.6l-.2 .3h-1.8M244.8 68.3v-3.6h-.3v44.9M245.6 70.2l.3-.1v.3l-.3 .1zM290.2 65.8l.3-.1 .1 .3h-.4zM292.1 69.8l1-.8 1.3-.2h47.4a3.4 3.4 0 0 1 3.3 2.9v24.9a3.4 3.4 0 0 1-3.3 2.9h-47.4a3.4 3.4 0 0 1-3.3-2.9v-24.9l.4-1.2zM304.2 65.7l.2 .1v.2h-.3zM318 65.7l.3 .1v.2h-.4zM331.8 65.7h.3v.3l-.3 .1zM345.6 65.7h.3l.1 .3-.4 .1zM245.6 82.6h.3v.2l-.3 .1zM245.6 94.9l.3 .1v.2h-.3zM243.5 111.7l.4 .1v.2l-.4 .1z"/>
<path d="M244.5 109.6l-17.8 14.2M244.5 109.6v.1M244.5 109.7l1 1.3-.1 .5-17.2 13.6h-.4l-1.1-1.3M244.5 109.7h.1M244.8 109.5l-.2 .4M245.6 107.4l.3-.1v.3l-.3 .1zM289.5 117.6l.2-.2 .2 .2M289.5 117.6h.4M289.6 119.6h.3M289.9 119.6l-.3-.2v.3M289.9 119.6l-.3 .1M291.5 111.1h.6v.4h-.6z"/>
<path d="M291.5 111.3h.6M300.2 112.5l.2-.2h35.3l.3 .3M300.2 112.3l.4-.2h35l.4 .2v47.1h-.2v-.7h-35.4v.7h-.2zM317.8 111.1h.6v.4h-.6zM317.8 111.3h.6M318 102.7h.3l-.1 .3h-.3zM344.1 111.1h.7v.4h-.7zM344.1 111.3h.7M346.3 117.6l.2-.2 .2 .2M346.3 117.6h.4M346.3 119.6l.1-.2 .3 .2M346.3 119.6h.4"/>
<path d="M225.9 126.2l6.1 70.6M226 124.6l.1 1.5M226 124.6h.1M226 126.1l1.6-.1 .3 .4 6 69.9-.3 .4-1.6 .1M226 126.1l-.1 .1M226.7 123.8h.1M226.7 123.8l-.9 .8 .1 1.6M226.8 124l-.8 .6M228.9 123.3h.2v.4l-.3-.1zM288.4 124l.4-.2v2.4l-.2-.1M288.4 126.1h.1M288.5 126.1l.1 .1"/>
<path d="M288.6 126.1l-.2-.1v70.8M288.8 124l-.2 .1v1.1h-.2v-15.3l.4-.3-.4-.1v-41.2h.4l.2-3.6 58.4 .1v3.5h.4v41.2h-.4l.4 .4v15.3h-.3v-1.2h-.1M291.5 123.1h.6v.4h-.6zM291.5 123.3h.6M344.1 123.1h.7v.4h-.7zM344.1 123.3h.7M347.5 126.1l.3-.1v70.8h-2.4v.3h-54.5v-.3h-2.4M347.7 126.1l-.1 .1M347.8 124l-.4-.2v2.4l.4-.1M228.5 144.5l.4 .1-.1 .3h-.3zM230 161.2l.3 .1-.1 .2h-.3zM231.3 177.9l.4-.1 .1 .3-.2 .2z"/>
<path d="M231.7 178.2h.1M232 196.8l.2 .3h2.5v-.1h-2.4l-.1-.2M232.1 196.8h.1M232.2 196.8h.1M232.9 194.5l.3 .1-.1 .3h-.2zM288.4 196.8h.1M300.2 185.5l.1 .3M300.3 185.8h35.4M300.4 185.8h.2M332.7 187.9l.1-.3h.2v.4M332.7 187.9l.3 .1M332.7 195.5l.2-.4 .1 .4"/>
<path d="M332.7 195.5h.3M333.4 194.6v.1M333.4 194.7v-6.1l.3-.3 6.3 .1v6.3M333.4 194.7h6.6M335.9 185.7l-.3 .1M336 185.6l-.1 .1M336 185.5v-22.5l-.3-.4h-35.3l-.2 .3v22.7l.1 .2M336 185.4l-.1 .3M340 194.6v.1M340.4 188v-.4l.3 .1-.1 .3M340.4 188h.2M340.7 195.5l-.2-.4-.2 .2 .1 .2"/>
<path d="M340.7 195.5h-.3M347.7 196.8h-.1M225.9 221.3l.4-.4h20.2v.2h-1.7v58.8l1.7 .1v.2h-20.2l-.4-.4M226.7 221v.3h-.9v11.3h15.2l.3 .3v35.3l-.3 .3h-15.2v11.3h.9v.2M226.7 221.1l-.6 .2M226.9 220.9l-.2 .1M227 223.9h.5v.6h-.5zM227.1 223.9v.6M228.8 232.8h1.3l.3 .4v34.6l-.2 .4M228.8 232.6v35.9M228.9 232.6v.2M229.3 232.6h.1"/>
<path d="M229.3 232.6l-.1 .2M230.1 232.8l.2 .2M230.4 233.2v34.6l-.2 .4M231 232.7v35.7M231.2 232.6v35.9M231.9 222h.1M232 222l.1 .3-.2-.3M232 222l.1 .4M232.1 222h-.2M234.4 222l.3 .2-.2 .2zM234.6 222v.4M234.7 232.6v35.9"/>
<path d="M242.1 223.9h.5v.6h-.5zM242.3 223.9v.6M244.7 220.9l-.2 .1v59l.2 .2M244.9 220.9l-.4 .4h.3M242.1 250.2h.5v.6h-.5zM242.3 250.2v.6M269.8 249.5h40.3M270.1 242h140v45h-140zM270.1 257h140M303.2 257v16M310.1 242v15M350.1 257v30"/>
<path d="M390.1 257v12M226.1 279.8l.1 .2h.5M227 276.6h.5v.6h-.5zM227.1 276.6v.6M228.9 268.3v.2M229.2 268.3l.1 .1M229.3 268.4v.1M230.2 268.2l-1.4 .1M230.2 268.2h-.1M231.4 265.1v.5zM231.5 265.8h.5v2.7M231.5 265.8v.1"/>
<path d="M231.5 265.9l-.1 2.6M231.8 265.8v2.7M231.9 278.8l.2 .3M231.9 278.7l.3 .1-.1 .3M231.9 278.7v.1M232.1 265.1v.5M232.1 265.2v.2M232.1 278.7v.4M234.4 278.8h.3l-.1 .3zM234.6 278.7v.4M242.1 276.6h.5v.6h-.5zM242.3 276.6v.6"/>
<path d="M244.8 279.8h-.3l.4 .4M270.1 265h33.1M270.1 273h80M350.1 269h60M350.1 263h60M226.7 280l.2 .2M350.1 280.5h60M370.1 280.5v6.5M390.1 280.5v6.5"/>
<circle cx="227.3" cy="128" r=".22"/>
<circle cx="233.5" cy="258.8" r=".3"/>
<circle cx="233.5" cy="242.2" r=".3"/>
</g>
<g fill="none" stroke="#000" stroke-width=".71">
<path d="M10.1 9.9h400v277.1h-400zM70.1 6.5v3.4M140.1 6.5v3.4M207.2 5h5.8l-2.9 4.9zM210.1 0v9.9M280.1 6.5v3.4M350.1 6.5v3.4M6.7 74.2h3.4M410.1 74.2h3.5M.1 148.5h10M5.1 145.6l5 2.9-5 2.9zM410.1 148.5h10"/>
<path d="M410.1 148.5l5-2.9v5.8zM6.7 222.7h3.4M410.1 222.7h3.5M70.1 287v3.4M140.1 287v3.4M210.1 287v10M210.1 287l2.9 5h-5.8zM280.1 287v3.4M350.1 287v3.4"/>
</g>
<path d="M136.1 26.8h146.8" fill="none" stroke="#000" stroke-width=".63"/>
<g fill="#000">
<path d="M288.4 55.8l2.5-.4v.9zM345.3 55.4l2.5 .4-2.5 .5zM209.1 64.7l.5 2.5h-1zM367.2 64.7l.5 2.5h-1zM235 114l.9-.6 .8 2.4zM235.2 117.3l1.7 1.9-.8 .5zM242 99.4l2.5 .2-2.4 .8zM227 136.3l2.3-.9 .2 1zM208.6 194.7h1l-.5 2.4zM230.9 182.2l2.5-.5v1zM246.3 194.5l1-.1-.3 2.6zM366.7 194.7h1l-.5 2.4z"/>
<path d="M225.8 210.9l2.4-.5v1zM244 210.4l2.5 .5-2.5 .5zM209.1 220.9l.5 2.5h-1zM208.6 277.7h1l-.5 2.5z"/>
</g>
<text font-size="11" x="136.1" y="25.2">TAPA TRASERA ESTRUCTURA TV</text>
<g font-size="7.9">
<text x="154.5" y="39.5">CHAPA TRASERA ESTRUCTURA TV</text>
<text x="157.8" y="48.5">GLD-V003-TATA001 ID Ref: 992</text>
<text x="21.1" y="78.3">GLD-V003-TATA001</text>
<text x="34.1" y="87.2">SCALE 1 : 10</text>
</g>
<g font-size="6.3">
<text x="283.2" y="219.2">GLD-V003-TATA001</text>
<text x="292.8" y="226.7">SCALE 1 : 15</text>
</g>
<g font-size="4.7">
<text x="304.6" y="263.9">Planos Producción Tapa</text>
<text x="304.6" y="269.3">trasera estr. TV</text>
</g>
<g font-size="4.2">
<text x="34" y="9.6">6</text>
<text x="104" y="9.6">5</text>
<text x="174" y="9.6">4</text>
<text x="244" y="9.6">3</text>
<text x="314" y="9.6">2</text>
<text x="384" y="9.6">1</text>
<text x="6.8" y="38.7">D</text>
<text x="410.6" y="38.7">D</text>
<text x="7" y="112.9">C</text>
<text x="410.8" y="112.9">C</text>
<text x="7" y="187.1">B</text>
<text x="410.8" y="187.1">B</text>
<text x="7" y="261.4">A</text>
<text x="96" y="261.5">PARTS LIST</text>
<text x="410.8" y="261.4">A</text>
<text x="24.9" y="267.4">QTY</text>
<text x="39.3" y="267.3">PART NUMBER</text>
<text x="118.1" y="267.4">DESCRIPTION</text>
<text x="27.7" y="273.1">1</text>
<text x="34.5" y="273.2">GLD-V003-TATA001</text>
<text x="73.2" y="273.2">ID Ref: 992. Tapa trasera de la estructura de TV. Chapa 3mm</text>
<text x="34" y="290.4">6</text>
<text x="104" y="290.4">5</text>
<text x="174" y="290.4">4</text>
<text x="244" y="290.4">3</text>
<text x="314" y="290.4">2</text>
<text x="384" y="290.4">1</text>
</g>
<g font-size="3.9">
<text x="315.1" y="54.3">890</text>
<text x="231" y="109.9" transform="rotate(-64 231 109.9)">128,43°</text>
<text x="207" y="137.5" transform="rotate(-90 207 137.5)">1986,66</text>
<text x="231.3" y="132.6" transform="rotate(-67 231.3 132.6)">123,5°</text>
<text x="365.2" y="137.5" transform="rotate(-90 365.2 137.5)">1986,66</text>
<text x="239.8" y="181" transform="rotate(42 239.8 181)">94,93°</text>
<text x="230.7" y="208.8">311,87</text>
<text x="207.6" y="253.5" transform="rotate(-90 207.6 253.5)">890</text>
<text x="358.5" y="275">GLD-V003-TATA001</text>
<text x="358.5" y="279.4">992</text>
</g>
<g font-size="3.1">
<text x="312.7" y="246.8">Tolerancias para dimensiones lineales y angulares sin indicación individual</text>
<text x="312.7" y="250.4">de tolerancia, según ISO 2768-1:1989</text>
<text x="312.7" y="254">Zonas de rugosidad no especificada, Ra 3.2</text>
<text x="377.7" y="285.6">A3</text>
<text x="397" y="285.9">1 /2</text>
</g>
<g font-size="2.4">
<text x="271.2" y="244.4">MATERIAL:</text>
<text x="271.3" y="252">ACABADO SUPERFICIAL:</text>
<text x="271.4" y="247.9">Steel, Mild</text>
<text x="271.3" y="254.6">Negro satinado liso</text>
<text x="271.2" y="259.7">SCALE:</text>
<text x="350.6" y="260.8">DRAWN: Raúl Rodríguez G.</text>
<text x="391.2" y="260.6">17/01/2014</text>
<text x="350.6" y="267">CHECKED: Carlos Ruiz M.</text>
<text x="391.2" y="266.7">17/01/2014</text>
<text x="350.6" y="271.4">DWG NO:</text>
<text x="350.8" y="276.9">Id. Ref:</text>
<text x="350.8" y="282.8">REV</text>
<text x="371.2" y="282.9">SIZE</text>
<text x="390.9" y="282.9">SHEET</text>
</g>
</svg>
